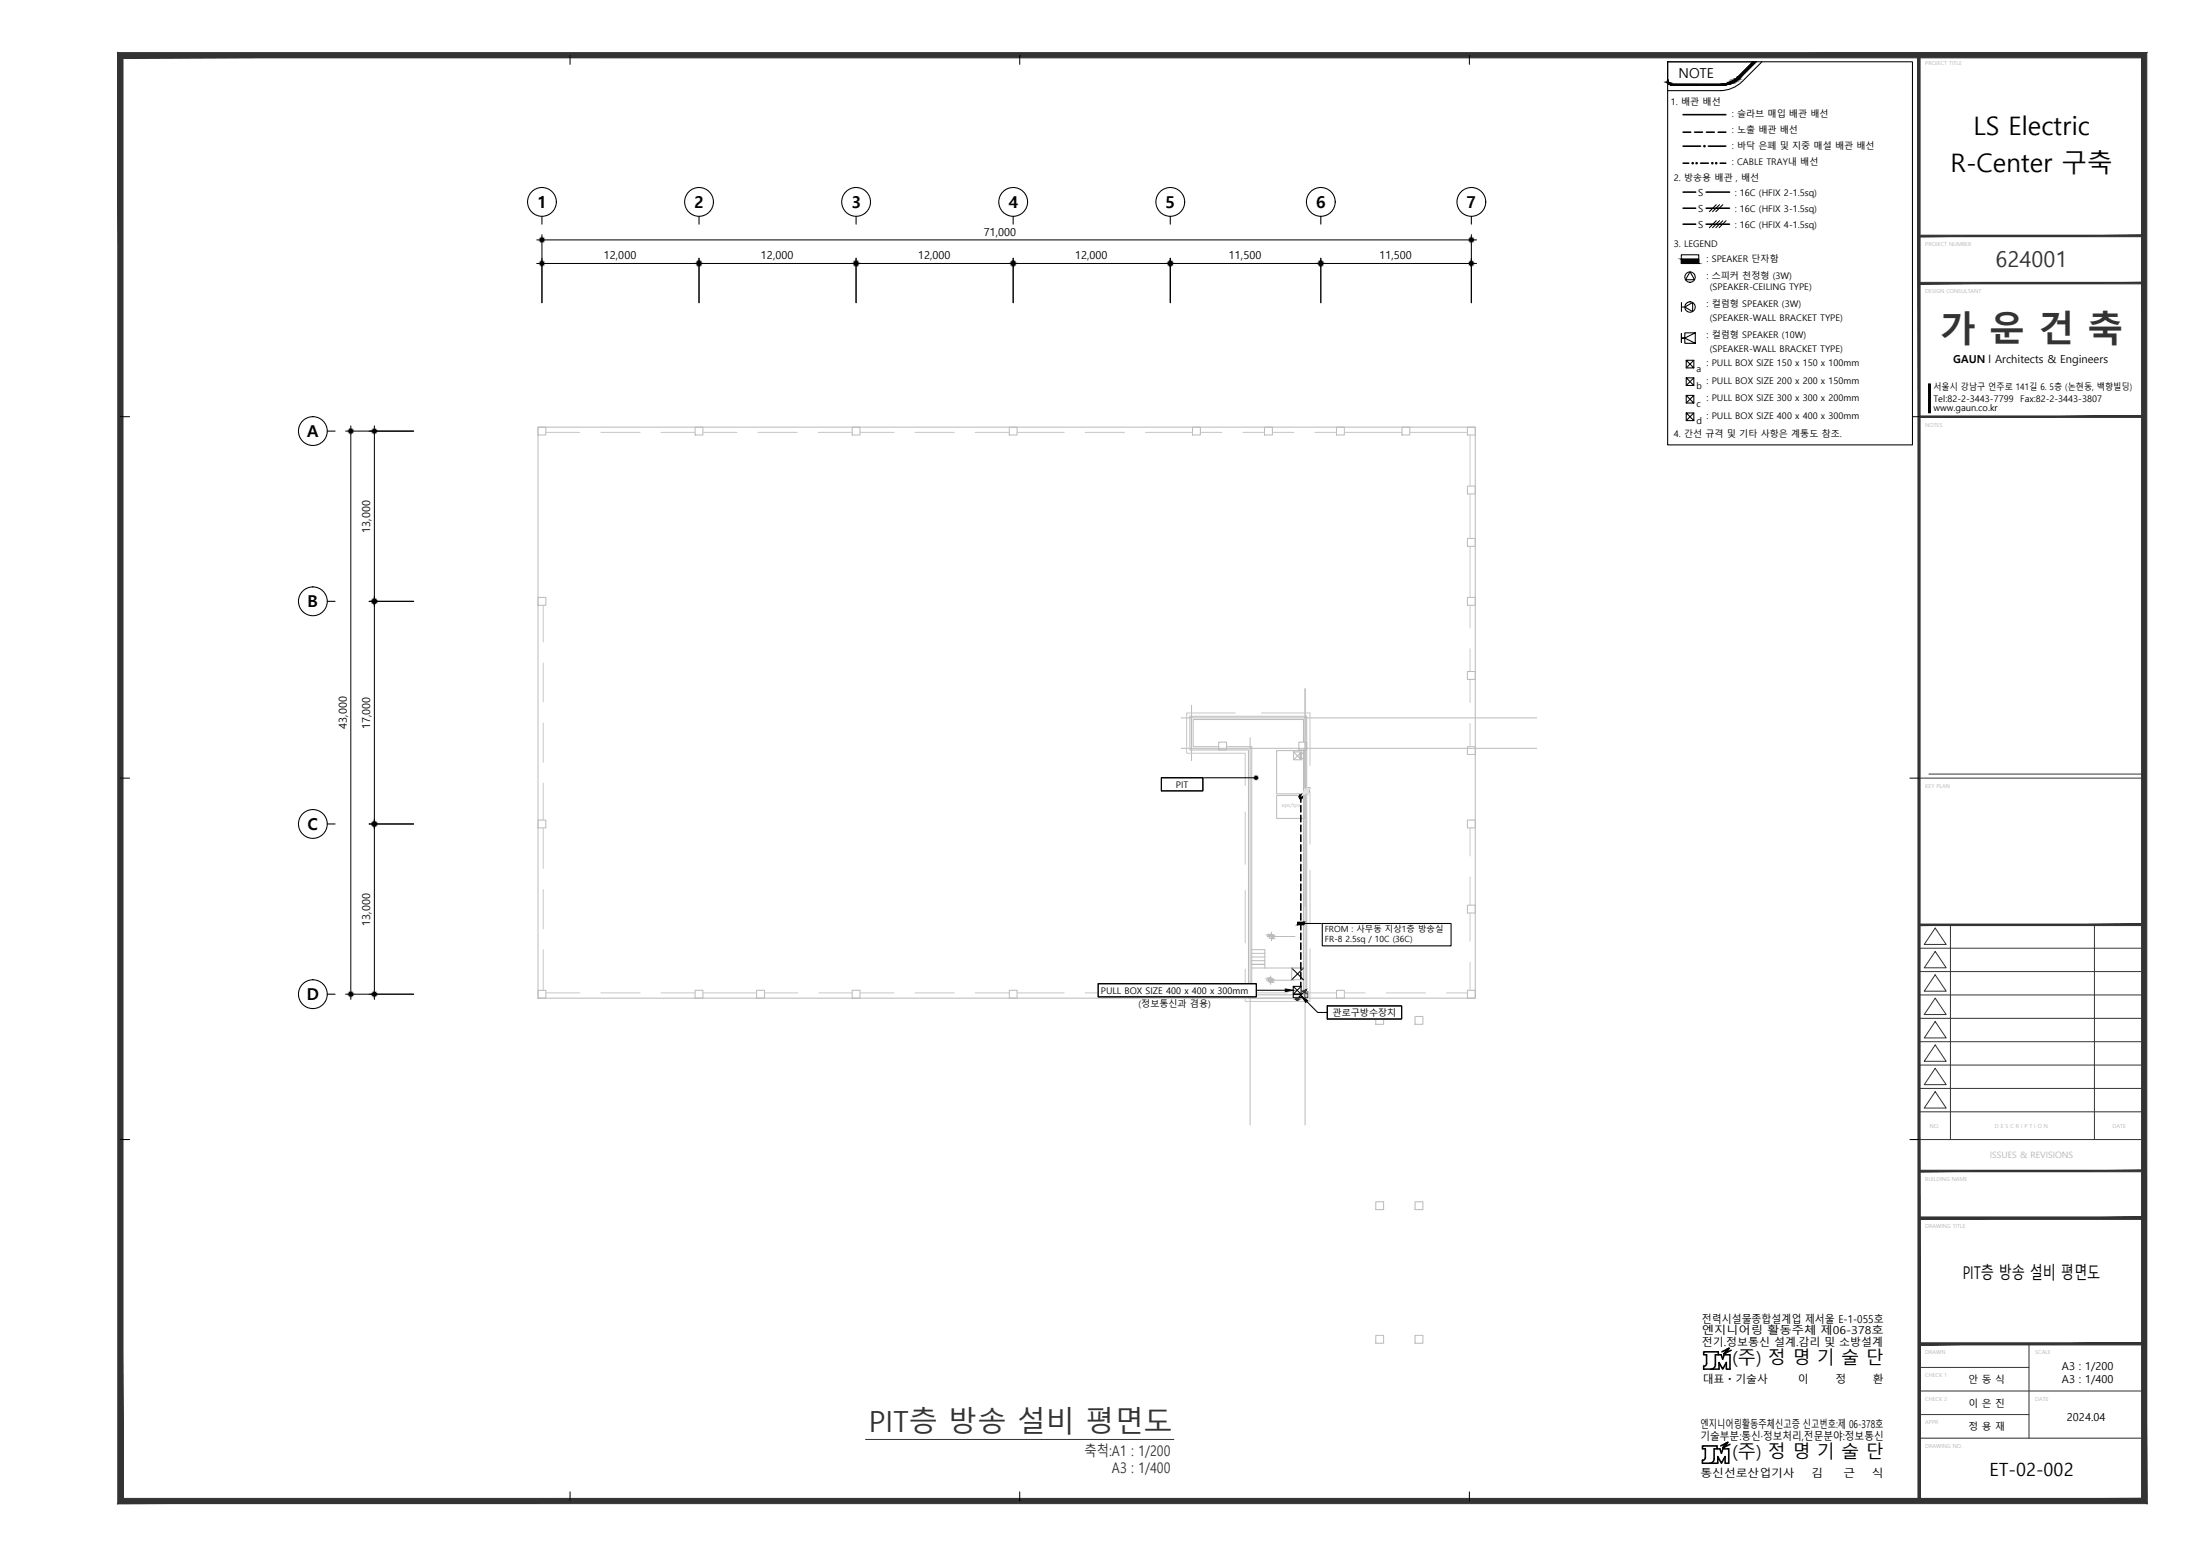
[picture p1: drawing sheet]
<svg xmlns="http://www.w3.org/2000/svg" width="420mm" height="297mm" viewBox="0 0 420 297" stroke-linecap="round" stroke-linejoin="round" font-family="sans-serif">
<g fill="none" stroke="#bababa" stroke-width=".19">
<path d="M102.7 81.5h179v109h-179zM102.7 81.5h1.5v1.5h-1.5zM132.7 81.5h1.5v1.5h-1.5zM162.7 81.5h1.5v1.5h-1.5zM192.7 81.5h1.5v1.5h-1.5zM227.7 81.5h1.5v1.5h-1.5zM241.5 81.5h1.5v1.5h-1.5zM255.2 81.5h1.5v1.5h-1.5zM267.7 81.5h1.5v1.5h-1.5zM280.2 81.5h1.5v1.5h-1.5zM280.2 92.8h1.5v1.5h-1.5zM102.7 114h1.5v1.5h-1.5z"/>
<path d="M280.2 102.8h1.5v1.5h-1.5zM280.2 114h1.5v1.5h-1.5zM225.6 137h67.9M227.2 136.7h22.4v53.8h-11.2v-47.3h-11.2zM227.6 134.7v10.5M249.2 131.5v83.3M280.2 128.2h1.5v1.5h-1.5zM102.7 156.5h1.5v1.5h-1.5zM225.6 142.9h67.9M232.7 141.7h1.5v1.5h-1.5zM234.2 142.5h4.9v47.4h9.8v-46.7M238.7 140.8v74"/>
<path d="M243.8 143.3h5.4v8.2h-5.4zM243.8 151.9h5.4v4.3h-5.4zM247.1 143.5h1.5v1.5h-1.5zM247.1 143.5l1.5 1.5M248.1 141.7h1.5v1.5h-1.5zM248.3 143.9v.8M248.3 143.9h.6M248.3 144.7h.6M248.3 144.7v.2h.6M248.6 143.5l-1.5 1.5M248.9 143.7h-.6v.2M248.9 141.7v-4.3h-21v5.1h4.8"/>
<path d="M280.2 142.5h1.5v1.5h-1.5zM280.2 156.5h1.5v1.5h-1.5zM242 178.8h5.3M242.8 178v1.6M280.2 172.8h1.5v1.5h-1.5zM102.7 189h1.5v1.5h-1.5zM132.7 189h1.5v1.5h-1.5zM144.5 189h1.5v1.5h-1.5zM162.7 189h1.5v1.5h-1.5zM192.7 189h1.5v1.5h-1.5zM227.7 189h1.5v1.5h-1.5zM239.1 181.3h2.5v3.5"/>
<path d="M239.1 184.8h9.8M239.1 184.1h2.5M239.1 182h2.5M239.1 182.7h2.5M239.1 183.4h2.5M241.9 187.1h5.3M242.7 186.3v1.6M246.7 184.8h2.2v2.2h-2.2zM255.2 189h1.5v1.5h-1.5zM262.7 194h1.5v1.5h-1.5zM270.2 194h1.5v1.5h-1.5zM280.2 189h1.5v1.5h-1.5z"/>
<path d="M262.7 229.4h1.5v1.5h-1.5zM270.2 229.4h1.5v1.5h-1.5zM262.7 254.9h1.5v1.5h-1.5zM270.2 254.9h1.5v1.5h-1.5z"/>
<circle cx="242.8" cy="178.8" r=".42"/>
<circle cx="242.7" cy="187.1" r=".42"/>
</g>
<g fill="none" stroke="#c8c8c8" stroke-width=".19">
<path d="M104.2 82.5h6.5M114.7 82.5h7.5M126.2 82.5h6.5M134.2 82.5h6.5M144.7 82.5h7.5M156.2 82.5h6.5M164.2 82.5h6.5M174.7 82.5h7.5M186.2 82.5h6.5M194.2 82.5h9M207.2 82.5h7.5M218.7 82.5h9"/>
<path d="M229.2 82.5h4.2M237.4 82.5h4.1M243 82.5h4.1M251.1 82.5h4.1M256.7 82.5h11M269.2 82.5h11M280.7 83v9.8M280.7 94.3v8.5M103.7 115.5v7M280.7 104.3v9.7M280.7 115.5v4.4M103.7 126.5v7.5"/>
<path d="M103.7 138v7.5M235.9 136.1h-9.3v7.7h11.2v6.2M240.9 136.1h9.3v10M280.7 123.9v4.3M280.7 129.7v4.4M280.7 138.1v4.4M103.7 149.5v7M103.7 158v7.8M237.8 155v10M250.2 151.1v10M280.7 158v5.4M103.7 169.8v7.5"/>
<path d="M237.8 170v10M250.2 166.1v10M280.7 167.4v5.4M280.7 174.3v5.4M103.7 181.3v7.7M104.2 189.5h6.5M114.7 189.5h7.5M126.2 189.5h6.5M134.2 189.5h10.3M146 189.5h6.4M156.4 189.5h6.3M164.2 189.5h6.5"/>
<path d="M174.7 189.5h7.5M186.2 189.5h6.5M194.2 189.5h9M207.2 189.5h7.5M218.7 189.5h9M229.2 189.5h5.3M238.5 189.5h7.5M250 189.5h5.2M250.2 181.1v10.1h-12.4v-6.2M256.7 189.5h4M264.7 189.5h7.5M276.2 189.5h4"/>
<path d="M280.7 183.7v5.3"/>
</g>
<path d="M246.7 184.8l2.2 2.2M248.9 184.8l-2.2 2.2" fill="none" stroke="#000" stroke-width=".2"/>
<g fill="#bababa" stroke="#bababa" stroke-width=".19">
<path d="M242.5 186.7h.2z"/>
<path d="M242.7 187.5h.1z"/>
<path d="M242.7 178.4h.1z"/>
<path d="M242.8 179.2h.2z"/>
<path d="M242.5 186.7l.2 .1zM242.4 186.8h.3z"/>
<path d="M242.4 186.8h.3zM242.4 186.8h.3z"/>
<path d="M242.4 186.8l.3 .1zM242.4 186.8l.3 .1z"/>
<path d="M242.3 186.9l.4 .1zM242.3 186.9l.4 .1z"/>
<path d="M242.3 187h.4zM242.3 187h.4z"/>
<path d="M242.3 187l.4 .1zM242.3 187l.4 .1z"/>
<path d="M242.7 187.1l.4 .1zM242.7 187.1l.4 .1z"/>
<path d="M242.7 187.2h.4zM242.7 187.2l.4 .1z"/>
<path d="M242.7 187.3h.4zM242.7 187.3h.3z"/>
<path d="M242.7 187.3h.3zM242.7 187.3l.3 .1z"/>
<path d="M242.7 187.4h.3zM242.7 187.4h.2z"/>
<path d="M242.7 187.4h.2zM242.7 187.4l.2 .1z"/>
<path d="M242.7 187.5h.2zM242.7 187.5h.1z"/>
<path d="M242.7 178.4h.1zM242.6 178.4h.2z"/>
<path d="M242.6 178.4l.2 .1zM242.5 178.5h.3z"/>
<path d="M242.5 178.5h.3zM242.5 178.5h.3z"/>
<path d="M242.5 178.5l.3 .1zM242.5 178.5l.3 .1z"/>
<path d="M242.4 178.6l.4 .1zM242.4 178.6l.4 .1z"/>
<path d="M242.4 178.7l.4 .1zM242.4 178.7l.4 .1z"/>
<path d="M242.8 178.8h.4zM242.8 178.8h.4z"/>
<path d="M242.8 178.8h.4zM242.8 178.8l.4 .1z"/>
<path d="M242.8 178.9h.4zM242.8 178.9l.4 .1z"/>
<path d="M242.8 179h.4zM242.8 179h.4z"/>
<path d="M242.8 179h.4zM242.8 179l.3 .1z"/>
<path d="M242.8 179.1h.3zM242.8 179.1h.2z"/>
<path d="M242.8 179.1h.2zM242.8 179.1l.2 .1z"/>
</g>
<!-- layer: TIT -->
<path d="M165.3 274.8h58.9" fill="none" stroke="#333" stroke-width=".19"/>
<!-- layer: SHT -->
<g fill="#333" stroke="#333" stroke-width=".19">
<path d="M22.5 10l1 1 386.5-1zM23.5 11l386.5-1-1 1zM410 10l-1 1 1 276zM409 11l1 276-1-1zM22.5 287h387.5l-1-1zM22.5 287l1-1h385.5zM22.5 10v277l1-1zM22.5 10l1 1v275z"/>
<path d="M366.5 232.4v.3l43-.3zM366.5 232.7l43-.3v.3z"/>
<path d="M366.5 232.3v.4l43-.4zM366.5 232.7l43-.4v.4z"/>
<path d="M366.5 256.3v.4l43-.4zM366.5 256.7l43-.4v.4z"/>
<path d="M366.3 10.5l.4 276v-276zM366.3 10.5l.4 276h-.4z"/>
<path d="M366.5 176.4v.3l43-.3zM366.5 176.7l43-.3v.3z"/>
<path d="M366.5 44.9v.3l43-.3zM366.5 45.2l43-.3v.3z"/>
<path d="M366.5 223.4v.3l43-.3zM366.5 223.7l43-.3v.3z"/>
<path d="M366.5 79.4v.3l43-.3zM366.5 79.7l43-.3v.3z"/>
<path d="M366.5 53.9v.3l43-.3zM366.5 54.2l43-.3v.3z"/>
</g>
<path d="M108.9 10.5v1.8M194.7 10.5v1.8M280.6 10.5v1.8M23 79.5h1.7M364.7 79.5h1.8M23 148.5h1.7M364.7 148.5h1.8M23 217.5h1.7M364.7 217.5h1.8M108.9 284.8v1.7M194.7 284.8v1.7M280.6 284.8v1.7" fill="none" stroke="#000" stroke-width=".19"/>
<g fill="none" stroke="#333" stroke-width=".19">
<path d="M366.5 148.5h43M368.4 147.8h41.1M366.5 176.5h43M369.6 177.2l2.1 3.1h-4.2zM372.5 176.5v41M400 176.5v41M366.5 189.9h43M366.5 194.4h43M366.5 198.9h43M366.5 185.5h43M366.5 181h43M369.6 195l2.1 3.1h-4.2z"/>
<path d="M369.6 199.5l2.1 3.1h-4.2zM369.6 190.6l2.1 3.1h-4.2zM369.6 186.1l2.1 3.1h-4.2zM369.6 181.6l2.1 3.2h-4.2zM366.5 203.3h43M366.5 207.8h43M366.5 217.5h43M366.5 212.2h43M369.6 203.9l2.1 3.2h-4.2zM369.6 208.4l2.1 3.1h-4.2zM366.5 232.5h43M387.5 256.5v18"/>
<path d="M366.5 261h21M366.5 270h21M366.5 265.5h43M366.5 274.5h43"/>
</g>
<path d="M368.3 73.3l.4 5.5v-5.5zM368.3 73.3l.4 5.5h-.4z" fill="#000" stroke="#000" stroke-width=".19"/>
<g fill="none" stroke="#000" stroke-width=".3">
<path d="M328.2 258.6v-.5h-2.8v.5h.5v1.7v.2l-.5 .3M329.6 258.3h-.2M329.6 258.2l-.3 .2M329.7 258.1l-.4 .2M329.8 258l-.4 .3M329.8 257.9l-.3 .3M329.9 257.8l-.4 .3M329.9 257.5l-.6 .9M330 257.7l-.4 .3M330.1 257.6l-.4 .3M330.1 257.5l-.4 .3M330.2 257.4l-.4 .3"/>
<path d="M330.2 257.4l-1.3 .7M330.2 257.4l-.7 .9M330.6 257.8l-1.3 .6M325.1 278.8h.1M325.4 260.8h.1M327.4 278.5v-1.9h1.1l.3 .8 .2-.8h1.2v2.7h-.7v-1.2l-.7 1.2-.7-1.2v1.2h-1.3M327.4 278.5a.84 .84 0 0 1-.9 .8h-1.4v-.5M327.6 260.5v-1.9h1.1l.3 .9 .3-.9h1.1v2.8h-.7v-1.3l-.7 1.3-.7-1.3v1.3l-1.3-.1M327.6 260.5a.84 .84 0 0 1-.8 .9h-1.4v-.6M327.9 276.6v-.6h-2.8v.6h.6v1.6l-.1 .3-.4 .3M328.6 276l1.4-.7-.7 1M329.3 276.2l-.1 .1"/>
<path d="M329.4 276.1l-.4 .3M329.5 276l-.4 .3M329.5 275.9l-.3 .3M329.6 275.8l-.4 .3M329.7 275.8l-.4 .2M329.7 275.5l-.7 .9M329.7 275.7l-.3 .2M329.8 275.6l-.4 .2M329.9 275.4l-.3 .2M329.9 275.5l-.4 .2M330 275.4l-.4 .3M330.4 275.7l-1.4 .7"/>
</g>
<!-- layer: arch -->
<g fill="none" stroke="#000" stroke-width=".19">
<path d="M102.5 45.8h179.5M102.5 50.3h179.5M103.5 44.8v13M133.5 49.3v8.5M163.5 49.3v8.5M193.5 49.3v8.5M223.5 49.3v8.5M252.2 49.3v8.5M281 44.8v13M66 82.3h13M67 81.3v109.5M71.5 81.3v109.5"/>
<path d="M70.5 114.8h8.5M70.5 157.3h8.5M66 189.8h13"/>
</g>
<!-- layer: 0 -->
<g fill="#000" stroke="#000" stroke-width=".19">
<path d="M103.2 45.8h.3zM103.2 45.9l.3-.1zM103.3 45.9l.2-.1z"/>
<path d="M103.2 50.3h.3zM103.2 50.4l.3-.1zM103.3 50.4l.2-.1z"/>
<path d="M103.3 46l.2-.2zM103.5 45.8l-.1 .2zM103.5 45.8v.3z"/>
<path d="M103.3 45.6l.2 .2zM103.3 45.7l.2 .1zM103.2 45.7l.3 .1z"/>
<path d="M103.3 50.5l.2-.2zM103.5 50.3l-.1 .3zM103.5 50.3v.3z"/>
<path d="M103.3 50.1l.2 .2zM103.3 50.2l.2 .1zM103.2 50.2l.3 .1z"/>
<path d="M103.5 45.8v.3zM103.5 45.8l.1 .2zM103.5 45.8l.2 .2z"/>
<path d="M103.4 45.5l.1 .3zM103.4 45.6l.1 .2zM103.3 45.6l.2 .2z"/>
<path d="M103.5 50.3v.3zM103.5 50.3l.1 .3zM103.5 50.3l.2 .2z"/>
<path d="M103.4 50l.1 .3zM103.4 50.1l.1 .2zM103.3 50.1l.2 .2z"/>
<path d="M103.5 45.8l.2 .1zM103.5 45.8l.2 .1zM103.5 45.8h.3z"/>
<path d="M103.6 45.6l-.1 .2zM103.6 45.5l-.1 .3zM103.5 45.5v.3z"/>
<path d="M103.5 50.3l.2 .1zM103.5 50.3l.2 .1zM103.5 50.3h.3z"/>
<path d="M103.6 50.1l-.1 .2zM103.6 50l-.1 .3zM103.5 50v.3z"/>
<path d="M103.5 45.8h.3zM103.5 45.8l.2-.1zM103.7 45.6l-.2 .2z"/>
<path d="M103.5 50.3h.3zM103.5 50.3l.2-.1zM103.7 50.1l-.2 .2z"/>
<path d="M133.2 50.3h.3zM133.2 50.4l.3-.1zM133.3 50.4l.2-.1z"/>
<path d="M133.2 50.3h.3zM133.2 50.4l.3-.1zM133.3 50.4l.2-.1z"/>
<path d="M133.3 50.5l.2-.2zM133.5 50.3l-.1 .3zM133.5 50.3v.3z"/>
<path d="M133.3 50.1l.2 .2zM133.3 50.2l.2 .1zM133.2 50.2l.3 .1z"/>
<path d="M133.3 50.1l.2 .2zM133.3 50.2l.2 .1zM133.2 50.2l.3 .1z"/>
<path d="M133.3 50.5l.2-.2zM133.5 50.3l-.1 .3zM133.5 50.3v.3z"/>
<path d="M133.5 50.3v.3zM133.5 50.3l.1 .3zM133.5 50.3l.2 .2z"/>
<path d="M133.4 50l.1 .3zM133.4 50.1l.1 .2zM133.3 50.1l.2 .2z"/>
<path d="M133.4 50l.1 .3zM133.4 50.1l.1 .2zM133.3 50.1l.2 .2z"/>
<path d="M133.5 50.3v.3zM133.5 50.3l.1 .3zM133.5 50.3l.2 .2z"/>
<path d="M133.5 50.3l.2 .1zM133.5 50.3l.2 .1zM133.5 50.3h.3z"/>
<path d="M133.6 50.1l-.1 .2zM133.6 50l-.1 .3zM133.5 50v.3z"/>
<path d="M133.6 50.1l-.1 .2zM133.6 50l-.1 .3zM133.5 50v.3z"/>
<path d="M133.5 50.3l.2 .1zM133.5 50.3l.2 .1zM133.5 50.3h.3z"/>
<path d="M133.5 50.3h.3zM133.5 50.3l.2-.1zM133.7 50.1l-.2 .2z"/>
<path d="M133.5 50.3h.3zM133.5 50.3l.2-.1zM133.7 50.1l-.2 .2z"/>
<path d="M163.2 50.3h.3zM163.2 50.4l.3-.1zM163.3 50.4l.2-.1z"/>
<path d="M163.2 50.3h.3zM163.2 50.4l.3-.1zM163.3 50.4l.2-.1z"/>
<path d="M163.5 50.3l-.2 .2zM163.5 50.3l-.1 .3zM163.5 50.3v.3z"/>
<path d="M163.3 50.1l.2 .2zM163.3 50.2l.2 .1zM163.2 50.2l.3 .1z"/>
<path d="M163.3 50.1l.2 .2zM163.3 50.2l.2 .1zM163.2 50.2l.3 .1z"/>
<path d="M163.5 50.3l-.2 .2zM163.5 50.3l-.1 .3zM163.5 50.3v.3z"/>
<path d="M163.5 50.3v.3zM163.5 50.3l.1 .3zM163.5 50.3l.2 .2z"/>
<path d="M163.4 50l.1 .3zM163.4 50.1l.1 .2zM163.3 50.1l.2 .2z"/>
<path d="M163.4 50l.1 .3zM163.4 50.1l.1 .2zM163.3 50.1l.2 .2z"/>
<path d="M163.5 50.3v.3zM163.5 50.3l.1 .3zM163.5 50.3l.2 .2z"/>
<path d="M163.5 50.3l.2 .2zM163.5 50.3l.2 .1zM163.5 50.3h.3z"/>
<path d="M163.6 50.1l-.1 .2zM163.6 50l-.1 .3zM163.5 50v.3z"/>
<path d="M163.6 50.1l-.1 .2zM163.6 50l-.1 .3zM163.5 50v.3z"/>
<path d="M163.5 50.3l.2 .2zM163.5 50.3l.2 .1zM163.5 50.3h.3z"/>
<path d="M163.5 50.3h.3zM163.5 50.3l.2-.1zM163.5 50.3l.2-.2z"/>
<path d="M163.5 50.3h.3zM163.5 50.3l.2-.1zM163.5 50.3l.2-.2z"/>
<path d="M193.2 50.3h.3zM193.2 50.4l.3-.1zM193.3 50.4l.2-.1z"/>
<path d="M193.2 50.3h.3zM193.2 50.4l.3-.1zM193.3 50.4l.2-.1z"/>
<path d="M193.5 50.3l-.2 .2zM193.5 50.3l-.1 .3zM193.5 50.3v.3z"/>
<path d="M193.3 50.1l.2 .2zM193.3 50.2l.2 .1zM193.2 50.2l.3 .1z"/>
<path d="M193.3 50.1l.2 .2zM193.3 50.2l.2 .1zM193.2 50.2l.3 .1z"/>
<path d="M193.5 50.3l-.2 .2zM193.5 50.3l-.1 .3zM193.5 50.3v.3z"/>
<path d="M193.5 50.3v.3zM193.5 50.3l.1 .3zM193.5 50.3l.2 .2z"/>
<path d="M193.4 50l.1 .3zM193.4 50.1l.1 .2zM193.3 50.1l.2 .2z"/>
<path d="M193.4 50l.1 .3zM193.4 50.1l.1 .2zM193.3 50.1l.2 .2z"/>
<path d="M193.5 50.3v.3zM193.5 50.3l.1 .3zM193.5 50.3l.2 .2z"/>
<path d="M193.5 50.3l.2 .2zM193.5 50.3l.3 .1zM193.5 50.3h.3z"/>
<path d="M193.6 50.1l-.1 .2zM193.6 50l-.1 .3zM193.5 50v.3z"/>
<path d="M193.6 50.1l-.1 .2zM193.6 50l-.1 .3zM193.5 50v.3z"/>
<path d="M193.5 50.3l.2 .2zM193.5 50.3l.3 .1zM193.5 50.3h.3z"/>
<path d="M193.5 50.3h.3zM193.5 50.3l.3-.1zM193.5 50.3l.2-.2z"/>
<path d="M193.5 50.3h.3zM193.5 50.3l.3-.1zM193.5 50.3l.2-.2z"/>
<path d="M223.2 50.3h.3zM223.2 50.4l.3-.1zM223.3 50.4l.2-.1z"/>
<path d="M223.2 50.3h.3zM223.2 50.4l.3-.1zM223.3 50.4l.2-.1z"/>
<path d="M223.3 50.5l.2-.2zM223.5 50.3l-.1 .3zM223.5 50.3v.3z"/>
<path d="M223.3 50.1l.2 .2zM223.3 50.2l.2 .1zM223.2 50.2l.3 .1z"/>
<path d="M223.3 50.1l.2 .2zM223.3 50.2l.2 .1zM223.2 50.2l.3 .1z"/>
<path d="M223.3 50.5l.2-.2zM223.5 50.3l-.1 .3zM223.5 50.3v.3z"/>
<path d="M223.5 50.3v.3zM223.5 50.3l.1 .3zM223.5 50.3l.2 .2z"/>
<path d="M223.4 50l.1 .3zM223.4 50.1l.1 .2zM223.3 50.1l.2 .2z"/>
<path d="M223.4 50l.1 .3zM223.4 50.1l.1 .2zM223.3 50.1l.2 .2z"/>
<path d="M223.5 50.3v.3zM223.5 50.3l.1 .3zM223.5 50.3l.2 .2z"/>
<path d="M223.5 50.3l.2 .1zM223.5 50.3l.2 .1zM223.5 50.3h.3z"/>
<path d="M223.6 50.1l-.1 .2zM223.6 50l-.1 .3zM223.5 50v.3z"/>
<path d="M223.6 50.1l-.1 .2zM223.6 50l-.1 .3zM223.5 50v.3z"/>
<path d="M223.5 50.3l.2 .1zM223.5 50.3l.2 .1zM223.5 50.3h.3z"/>
<path d="M223.5 50.3h.3zM223.5 50.3l.2-.1zM223.5 50.3l.2-.1z"/>
<path d="M223.5 50.3h.3zM223.5 50.3l.2-.1zM223.5 50.3l.2-.1z"/>
<path d="M252 50.3h.2zM252 50.4l.2-.1zM252 50.4l.2-.1z"/>
<path d="M252 50.3h.2zM252 50.4l.2-.1zM252 50.4l.2-.1z"/>
<path d="M252 50.5l.2-.2zM252.2 50.3v.3zM252.2 50.3v.3z"/>
<path d="M252 50.1l.2 .2zM252 50.2l.2 .1zM252 50.2l.2 .1z"/>
<path d="M252 50.1l.2 .2zM252 50.2l.2 .1zM252 50.2l.2 .1z"/>
<path d="M252 50.5l.2-.2zM252.2 50.3v.3zM252.2 50.3v.3z"/>
<path d="M252.2 50.3v.3zM252.2 50.3l.1 .3zM252.2 50.3l.2 .2z"/>
<path d="M252.2 50v.3zM252.1 50.1l.1 .2zM252 50.1l.2 .2z"/>
<path d="M252.2 50v.3zM252.1 50.1l.1 .2zM252 50.1l.2 .2z"/>
<path d="M252.2 50.3v.3zM252.2 50.3l.1 .3zM252.2 50.3l.2 .2z"/>
<path d="M252.2 50.3l.3 .1zM252.2 50.3l.3 .1zM252.2 50.3h.3z"/>
<path d="M252.4 50.1l-.2 .2zM252.3 50l-.1 .3zM252.2 50v.3z"/>
<path d="M252.4 50.1l-.2 .2zM252.3 50l-.1 .3zM252.2 50v.3z"/>
<path d="M252.2 50.3l.3 .1zM252.2 50.3l.3 .1zM252.2 50.3h.3z"/>
<path d="M252.2 50.3h.3zM252.2 50.3l.3-.1zM252.2 50.3l.3-.1z"/>
<path d="M252.2 50.3h.3zM252.2 50.3l.3-.1zM252.2 50.3l.3-.1z"/>
<path d="M280.7 45.8h.3zM280.7 45.9l.3-.1zM280.8 45.9l.2-.1z"/>
<path d="M280.7 50.3h.3zM280.7 50.4l.3-.1zM280.8 50.4l.2-.1z"/>
<path d="M280.8 45.6l.2 .2zM280.8 45.7l.2 .1zM280.7 45.7l.3 .1z"/>
<path d="M280.8 46l.2-.2zM281 45.8l-.1 .2zM281 45.8v.3z"/>
<path d="M280.8 50.1l.2 .2zM280.8 50.2l.2 .1zM280.7 50.2l.3 .1z"/>
<path d="M280.8 50.5l.2-.2zM281 50.3l-.1 .3zM281 50.3v.3z"/>
<path d="M280.9 45.5l.1 .3zM280.9 45.6l.1 .2zM280.8 45.6l.2 .2z"/>
<path d="M281 45.8v.3zM281 45.8l.1 .3zM281 45.8l.2 .2z"/>
<path d="M280.9 50l.1 .3zM280.9 50.1l.1 .2zM280.8 50.1l.2 .2z"/>
<path d="M281 50.3v.3zM281 50.3l.1 .3zM281 50.3l.2 .2z"/>
<path d="M281.1 45.6l-.1 .2zM281.1 45.5l-.1 .3zM281 45.5v.3z"/>
<path d="M281 45.8l.2 .1zM281 45.8l.2 .1zM281 45.8h.3z"/>
<path d="M281.1 50.1l-.1 .2zM281.1 50l-.1 .3zM281 50v.3z"/>
<path d="M281 50.3l.2 .1zM281 50.3l.2 .1zM281 50.3h.3z"/>
<path d="M281 45.8h.3zM281 45.8l.2-.1zM281.2 45.6l-.2 .2z"/>
<path d="M281 50.3h.3zM281 50.3l.2-.1zM281 50.3l.2-.1z"/>
<path d="M66.7 82.3h.3zM66.7 82.4l.3-.1zM66.8 82.4l.2-.1z"/>
<path d="M66.8 82.1l.2 .2zM66.8 82.2l.2 .1zM66.7 82.2l.3 .1z"/>
<path d="M66.8 82.5l.2-.2zM67 82.3l-.1 .2zM67 82.3v.3z"/>
<path d="M66.9 82l.1 .3zM66.9 82.1l.1 .2zM66.8 82.1l.2 .2z"/>
<path d="M67 82.3v.3zM67 82.3l.1 .3zM67 82.3l.1 .2z"/>
<path d="M67 82.3l.2 .1zM67 82.3l.2 .1zM67 82.3h.3z"/>
<path d="M67.1 82.1l-.1 .2zM67.1 82l-.1 .3zM67 82v.3z"/>
<path d="M67 82.3h.3zM67 82.3l.2-.1zM67.2 82.1l-.2 .2z"/>
<path d="M71.2 82.3h.3zM71.2 82.4l.3-.1zM71.3 82.4l.2-.1z"/>
<path d="M71.3 82.1l.2 .2zM71.3 82.2l.2 .1zM71.2 82.2l.3 .1z"/>
<path d="M71.3 82.5l.2-.2zM71.5 82.3l-.1 .2zM71.5 82.3v.3z"/>
<path d="M71.4 82l.1 .3zM71.4 82.1l.1 .2zM71.3 82.1l.2 .2z"/>
<path d="M71.5 82.3v.3zM71.5 82.3l.1 .2zM71.5 82.3l.1 .2z"/>
<path d="M71.5 82.3l.2 .2zM71.5 82.3l.3 .1zM71.5 82.3l.3 .1z"/>
<path d="M71.6 82.1l-.1 .2zM71.6 82l-.1 .3zM71.5 82v.3z"/>
<path d="M71.5 82.3l.3-.1zM71.5 82.3l.3-.1zM71.5 82.3l.2-.2z"/>
<path d="M71.2 114.8h.3zM71.2 114.9l.3-.1zM71.3 114.9l.2-.1z"/>
<path d="M71.2 114.8h.3zM71.2 114.9l.3-.1zM71.3 114.9l.2-.1z"/>
<path d="M71.3 114.6l.2 .2zM71.3 114.7l.2 .1zM71.2 114.7l.3 .1z"/>
<path d="M71.5 114.8l-.2 .2zM71.5 114.8l-.1 .2zM71.5 114.8v.3z"/>
<path d="M71.3 114.6l.2 .2zM71.3 114.7l.2 .1zM71.2 114.7l.3 .1z"/>
<path d="M71.5 114.8l-.2 .2zM71.5 114.8l-.1 .2zM71.5 114.8v.3z"/>
<path d="M71.5 114.8v.3zM71.5 114.8l.1 .2zM71.5 114.8l.2 .2z"/>
<path d="M71.4 114.5l.1 .3zM71.4 114.6l.1 .2zM71.3 114.6l.2 .2z"/>
<path d="M71.4 114.5l.1 .3zM71.4 114.6l.1 .2zM71.3 114.6l.2 .2z"/>
<path d="M71.5 114.8v.3zM71.5 114.8l.1 .2zM71.5 114.8l.2 .2z"/>
<path d="M71.5 114.8l.2 .2zM71.5 114.8l.3 .1zM71.5 114.8l.3 .1z"/>
<path d="M71.6 114.6l-.1 .2zM71.6 114.5l-.1 .3zM71.5 114.5v.3z"/>
<path d="M71.5 114.8l.2 .2zM71.5 114.8l.3 .1zM71.5 114.8l.3 .1z"/>
<path d="M71.6 114.6l-.1 .2zM71.6 114.5l-.1 .3zM71.5 114.5v.3z"/>
<path d="M71.5 114.8l.3-.1zM71.5 114.8l.3-.1zM71.5 114.8l.2-.2z"/>
<path d="M71.5 114.8l.3-.1zM71.5 114.8l.3-.1zM71.5 114.8l.2-.2z"/>
<path d="M71.2 157.3h.3zM71.2 157.4l.3-.1zM71.3 157.4l.2-.1z"/>
<path d="M71.2 157.3h.3zM71.2 157.4l.3-.1zM71.3 157.4l.2-.1z"/>
<path d="M71.3 157.1l.2 .2zM71.3 157.2l.2 .1zM71.2 157.2l.3 .1z"/>
<path d="M71.3 157.5l.2-.2zM71.5 157.3l-.1 .2zM71.5 157.3v.3z"/>
<path d="M71.3 157.1l.2 .2zM71.3 157.2l.2 .1zM71.2 157.2l.3 .1z"/>
<path d="M71.3 157.5l.2-.2zM71.5 157.3l-.1 .2zM71.5 157.3v.3z"/>
<path d="M71.5 157.3v.3zM71.5 157.3l.1 .2zM71.5 157.3l.1 .2z"/>
<path d="M71.4 157l.1 .3zM71.4 157l.1 .3zM71.3 157.1l.2 .2z"/>
<path d="M71.4 157l.1 .3zM71.4 157l.1 .3zM71.3 157.1l.2 .2z"/>
<path d="M71.5 157.3v.3zM71.5 157.3l.1 .2zM71.5 157.3l.1 .2z"/>
<path d="M71.5 157.3l.2 .2zM71.5 157.3l.3 .1zM71.5 157.3l.3 .1z"/>
<path d="M71.6 157l-.1 .3zM71.6 157l-.1 .3zM71.5 157v.3z"/>
<path d="M71.5 157.3l.2 .2zM71.5 157.3l.3 .1zM71.5 157.3l.3 .1z"/>
<path d="M71.6 157l-.1 .3zM71.6 157l-.1 .3zM71.5 157v.3z"/>
<path d="M71.5 157.3l.3-.1zM71.5 157.3l.3-.1zM71.5 157.3l.2-.2z"/>
<path d="M71.5 157.3l.3-.1zM71.5 157.3l.3-.1zM71.5 157.3l.2-.2z"/>
<path d="M239.7 148.4l.2 .1zM239.7 148.5h.2zM239.7 148.5h.2z"/>
<path d="M239.7 148.6l.2-.1zM239.9 148.5l-.1 .1zM239.9 148.5v.2z"/>
<path d="M239.8 148.3l.1 .2zM239.8 148.3l.1 .2zM239.7 148.4l.2 .1z"/>
<path d="M239.9 148.5v.2zM239.9 148.5l.1 .1zM239.9 148.5l.1 .1z"/>
<path d="M239.9 148.3v.2zM239.9 148.3v.2zM239.8 148.3l.1 .2z"/>
<path d="M239.9 148.5l.1 .1zM239.9 148.5h.2z"/>
<path d="M239.9 148.5h.2zM239.9 148.5l.2-.1zM240 148.3l-.1 .2z"/>
<path d="M66.7 189.8h.3zM66.7 189.9l.3-.1zM66.8 189.9l.2-.1z"/>
<path d="M66.8 189.6l.2 .2zM66.8 189.7l.2 .1zM66.7 189.7l.3 .1z"/>
<path d="M66.8 190l.2-.2zM67 189.8l-.1 .2zM67 189.8v.3z"/>
<path d="M67 189.8v.3zM67 189.8l.1 .3zM67 189.8l.2 .2z"/>
<path d="M66.9 189.5l.1 .3zM66.9 189.5l.1 .3zM66.8 189.6l.2 .2z"/>
<path d="M67 189.8l.2 .1zM67 189.8l.2 .1zM67 189.8h.3z"/>
<path d="M67.1 189.5l-.1 .3zM67.1 189.5l-.1 .3zM67 189.5v.3z"/>
<path d="M67 189.8h.3zM67 189.8l.3-.1zM67 189.8l.2-.1z"/>
<path d="M71.2 189.8h.3zM71.2 189.9l.3-.1zM71.3 189.9l.2-.1z"/>
<path d="M71.3 189.6l.2 .2zM71.3 189.7l.2 .1zM71.2 189.7l.3 .1z"/>
<path d="M71.5 189.8l-.2 .2zM71.5 189.8l-.1 .2zM71.5 189.8v.3z"/>
<path d="M71.5 189.8v.3zM71.5 189.8l.1 .2zM71.5 189.8l.2 .2z"/>
<path d="M71.4 189.5l.1 .3zM71.4 189.5l.1 .3zM71.3 189.6l.2 .2z"/>
<path d="M71.5 189.8l.2 .2zM71.5 189.8l.3 .1zM71.5 189.8l.3 .1z"/>
<path d="M71.6 189.5l-.1 .3zM71.6 189.5l-.1 .3zM71.5 189.5v.3z"/>
<path d="M71.5 189.8l.3-.1zM71.5 189.8l.3-.1zM71.5 189.8l.2-.2z"/>
</g>
<!-- layer: SYM-BUB -->
<g fill="none" stroke="#000" stroke-width=".2">
<path d="M103.5 41.3v1.5M133.5 41.3v1.5M163.5 41.3v1.5M193.5 41.3v1.5M223.5 41.3v1.5M252.2 41.3v1.5M281 41.3v1.5M62.5 82.3h1.5M62.5 114.8h1.5M62.5 157.3h1.5M62.5 189.8h1.5"/>
<circle cx="103.5" cy="38.5" r="2.75"/>
<circle cx="133.5" cy="38.5" r="2.75"/>
<circle cx="163.5" cy="38.5" r="2.75"/>
<circle cx="193.5" cy="38.5" r="2.75"/>
<circle cx="223.5" cy="38.5" r="2.75"/>
<circle cx="252.3" cy="38.5" r="2.75"/>
<circle cx="281" cy="38.5" r="2.75"/>
<circle cx="59.8" cy="82.3" r="2.75"/>
<circle cx="59.8" cy="114.8" r="2.75"/>
<circle cx="59.8" cy="157.3" r="2.75"/>
<circle cx="59.8" cy="189.8" r="2.75"/>
</g>
<!-- layer: T-TRAY -->
<g fill="none" stroke="#000" stroke-width=".2">
<path d="M249 150.7l1.2-.3-.4 1.1-.1-.1-1.1 .5 .6-1z"/>
<circle cx="248.4" cy="152.1" r=".3"/>
</g>
<g fill="#000" stroke="#000" stroke-width=".19">
<path d="M248.1 152v.2zM248.1 152.1v.1z"/>
<path d="M248.2 152v.2zM248.1 152l.1 .2z"/>
<path d="M248.2 151.9v.4zM248.2 152v.3z"/>
<path d="M248.2 151.9v.4zM248.2 151.9v.4z"/>
<path d="M248.2 151.9l.1 .5zM248.2 151.9l.1 .5z"/>
<path d="M248.3 151.9v.5zM248.3 151.9v.5z"/>
<path d="M248.3 151.8l.1 .6zM248.3 151.8l.1 .6z"/>
<path d="M248.4 151.8v.6zM248.4 151.8v.6z"/>
<path d="M248.4 151.8l.1 .6zM248.4 151.8v.6z"/>
<path d="M248.5 151.8v.6zM248.5 151.8v.6z"/>
<path d="M248.5 151.8l.1 .6zM248.5 151.8v.6z"/>
<path d="M248.6 151.9v.4zM248.6 151.9v.5z"/>
<path d="M248.6 151.9l.1 .4zM248.6 151.9v.4z"/>
<path d="M248.7 151.9v.3zM248.7 151.9v.4z"/>
<path d="M248.7 152v.2zM248.7 152v.2z"/>
<path d="M248.7 152v.1zM248.7 152v.2z"/>
</g>
<g fill="#e3e3e3" stroke="#e3e3e3" stroke-width=".19">
<path d="M249.8 150.5l.4-.1-.4 1.1z"/>
<path d="M249 150.7l.2-.1v.3z"/>
<path d="M249.2 150.9v.7l-.2-.4z"/>
<path d="M249.7 150.5h.1v1zM249.7 150.5v.9l.1 .1z"/>
<path d="M249.2 150.6l.5-.1v.9zM249.2 150.6v1l.5-.2z"/>
<path d="M249 151.2l.2 .4-.2 .1zM249 151.2l-.4 .7 .4-.2z"/>
</g>
<!-- layer: SYM -->
<path d="M318.5 11.8v73.1M322.4 53.8l.4 .1M322.8 57.6l-.4 .1M209.7 187.8h30.2M252.5 180.6v-4.3l24.6 4.3M253.5 192h14.2" fill="none" stroke="#fff" stroke-width=".19"/>
<g fill="#fff" stroke="#fff" stroke-width=".19">
<path d="M252.5 176.3l24.6 4.3h-24.6z"/>
<path d="M252.5 176.3h24.6v4.3z"/>
<path d="M209.7 187.8v2.5h30.2zM209.7 187.8h30.2v2.5z"/>
<path d="M318.5 11.8h46.7v73.1zM318.5 11.8v73.1h46.7z"/>
<path d="M322.8 51.9l.7 .3zM322.4 52l.4-.1 .7 .3zM322.4 52l1.3 .5-.2-.3zM322.1 52.2l.3-.2 1.3 .5zM322.1 52.2l1.7 .7-.1-.4zM322.1 52.2l1.7 .7-2-.4zM321.8 52.5l1.9 .8 .1-.4zM321.8 52.5l1.9 .8-1.9-.4zM321.8 52.9l1.7 .7 .2-.3zM321.8 52.9l1.7 .7-1.7-.3zM321.8 53.3l1.3 .5 .4-.2zM321.8 53.3l1.3 .5-1-.2zM322.1 53.6l.7 .3 .3-.1zM322.1 53.6l.7 .3z"/>
<path d="M322.8 59.6l.7-.3zM322.4 59.5l.4 .1 .7-.3zM322.4 59.5l1.3-.5-.2 .3zM322.1 59.3l.3 .2 1.3-.5zM322.1 59.3l1.7-.7-.1 .4zM321.8 59l.3 .3 1.7-.7zM321.8 59l1.9-.8 .1 .4zM321.8 58.6v.4l1.9-.8zM321.8 58.6l1.7-.7 .2 .3zM321.8 58.2v.4l1.7-.7zM321.8 58.2l1.3-.5 .4 .2zM322.1 57.9l-.3 .3 1.3-.5zM322.1 57.9l.7-.3 .3 .1zM322.1 57.9l.7-.3z"/>
<path d="M253.5 192v2.5h14.2zM253.5 192h14.2v2.5z"/>
</g>
<g fill="none" stroke="#000" stroke-width=".2">
<path d="M318.5 11.8h46.7v73.1h-46.7zM331.9 14.7a4.9 4.9 0 0 1-3.4 1.4h-9a1 1 0 0 1-1-1M331.9 14.7l2.9-2.9h-16.3v3.3M331.9 14.7l2.9-2.9h.6l-3.2 3.2-.9 .6-1.1 .5-1.1 .2h-9.6a1.16 1.16 0 0 1-1-.6v-.6M336.5 11.8l-3.8 3.7a6.1 6.1 0 0 1-4.2 1.8h-10M327.8 39.1l-1.3 1.3M328.4 39.1l-1.3 1.3M329 39.1l-1.3 1.3M321.1 48.6h3.3v1.7h-3.3zM321.1 49.5h3.3M321.1 57.8v1.7M321.1 58.6h.7"/>
<path d="M321.8 58.6l1.5-.9v1.8zM322.8 51.9l.8 1.5h-1.7zM327.8 42.1l-1.3 1.4M328.4 42.1l-1.3 1.4M329 42.1l-1.3 1.4M329.6 42.1l-1.3 1.4M321.1 64.5h.7M321.1 63.7v1.7M322 68.8h1.5v1.4h-1.5v-1.4l1.5 1.4M322 72.1h1.5v1.5h-1.5v-1.5l1.5 1.5M322 75.5h1.5v1.4h-1.5v-1.4l1.5 1.4M322 78.8h1.5v1.5h-1.5v-1.5l1.5 1.5"/>
<path d="M323.5 68.8l-1.5 1.4M323.5 72.1l-1.5 1.5M323.5 75.5l-1.5 1.4M323.5 78.8l-1.5 1.5M323.8 63.5h-2v2h2l-2-1 2-1v2M252.5 176.3h24.6v4.3h-24.6zM209.7 187.8h30.2v2.5h-30.2zM239.9 189h5.6M247 188.3v1.5h1.5v-1.5h-1.5l1.5 1.5M248.5 188.3l-1.5 1.5M248.9 189.2l.6-.3-.3 .6zM249.5 188.9l-1.6 1.6"/>
<path d="M249.6 191.2l2.1 2.1h1.8M253.5 192h14.2v2.5h-14.2z"/>
<circle cx="322.8" cy="52.9" r="1"/>
<circle cx="322.8" cy="58.6" r="1"/>
<circle cx="247.7" cy="190.7" r=".25"/>
</g>
<g fill="#000" stroke="#000" stroke-width=".19">
<path d="M319.5 16.3h9zM328.5 16.1h1.6zM245.5 188.8l1.5 .2-1.5 .3zM248.5 190.1l1.2 .9-.3 .4z"/>
<path d="M318.5 15.3v.1zM318.5 15.3v.1z"/>
<path d="M318.5 15.4l.1 .1zM318.5 15.4l.1 .1z"/>
<path d="M318.5 15.5l.1 .2zM318.5 15.5l.1 .2h-.1z"/>
<path d="M318.5 15.7h.2zM318.5 15.7h.2z"/>
<path d="M318.5 15.7l.2 .1zM318.5 15.7l.2 .1z"/>
<path d="M318.5 15.8h.3zM318.5 15.8h.3z"/>
<path d="M318.6 15.8l.2 .1zM318.6 15.8l.2 .1z"/>
<path d="M318.6 15.9h.3zM318.6 15.9h.3z"/>
<path d="M318.7 15.9l.2 .1zM318.7 15.9l.2 .1z"/>
<path d="M318.7 16h.4zM318.7 16h.4z"/>
<path d="M318.8 16h.3zM318.8 16h.3z"/>
<path d="M318.8 16l.4 .1zM318.8 16l.4 .1z"/>
<path d="M318.8 16.1h.5zM318.8 16.1h.5z"/>
<path d="M318.9 16.1h.6zM318.9 16.1h.6z"/>
<path d="M328.5 16.3h.4zM328.5 16.3h.4zM328.5 16.3h.4z"/>
<path d="M319.3 16.3h9.8zM319.3 16.3h9.6z"/>
<path d="M319.3 16.3h9.9zM319.3 16.3h9.8z"/>
<path d="M319.2 16.2h10.2zM319.2 16.2l10 .1z"/>
<path d="M319.1 16.2h10.4zM319.1 16.2h10.3z"/>
<path d="M319 16.2h10.7zM319 16.2h10.5z"/>
<path d="M319 16.2h10.8zM319 16.2h10.7z"/>
<path d="M318.9 16.1h11.1zM318.9 16.1l10.9 .1z"/>
<path d="M318.9 16.1h11.2zM318.9 16.1h11.1z"/>
<path d="M328.8 16.1h1.3zM328.5 16.1h1.6zM319.5 16.1h10.6z"/>
<path d="M328.9 16.1h1.3zM328.8 16.1h1.3z"/>
<path d="M329.1 16.1h1.1zM328.9 16.1h1.3z"/>
<path d="M329.4 16h1zM329.1 16.1h1.1z"/>
<path d="M329.5 16h1zM329.4 16h1z"/>
<path d="M329.7 15.9h.9zM329.5 16h1z"/>
<path d="M330 15.9h.8zM329.7 15.9h.9z"/>
<path d="M330 15.9h.8zM330 15.9h.8z"/>
<path d="M330.3 15.7l.5 .2 .3-.2zM330 15.9l.3-.2 .5 .2z"/>
<path d="M330.4 15.7h.7zM330.3 15.7h.8z"/>
<path d="M330.6 15.6l.5 .1 .2-.1zM330.4 15.7l.2-.1 .5 .1z"/>
<path d="M330.7 15.6h.7zM330.6 15.6h.7z"/>
<path d="M330.9 15.5l.5 .1 .2-.1zM330.7 15.6l.2-.1 .5 .1z"/>
<path d="M331 15.4h.7zM330.9 15.5h.7z"/>
<path d="M331.2 15.3l.5 .1 .1-.1zM331 15.4l.2-.1 .5 .1z"/>
<path d="M331.3 15.2h.6zM331.2 15.3h.6z"/>
<path d="M331.4 15.1h.6zM331.3 15.2h.6z"/>
<path d="M331.6 15l.4 .1 .2-.1zM331.4 15.1l.2-.1 .4 .1z"/>
<path d="M331.7 14.9h.6zM331.6 15h.6z"/>
<path d="M331.9 14.7l.4 .2 .2-.2zM331.7 14.9l.2-.2 .4 .2z"/>
<path d="M334.8 11.8l-2.3 2.9 2.9-2.9zM334.8 11.8l-2.3 2.9h-.6z"/>
<path d="M321.1 49.5l3.3 .8v-.8zM321.1 49.5l3.3 .8h-3.3z"/>
</g>
<!-- layer: S4 -->
<path d="M321.4 31.2h1.1M324.8 31.2h1.5M328.5 31.2h1.1" fill="none" stroke="#000" stroke-width=".3"/>
<g fill="#000" stroke="#000" stroke-width=".19">
<circle cx="323.3" cy="31.2" r=".15"/>
<circle cx="324" cy="31.2" r=".15"/>
<circle cx="327" cy="31.2" r=".15"/>
<circle cx="327.8" cy="31.2" r=".15"/>
</g>
<!-- layer: S3 -->
<path d="M321.4 27.9h3.4M326.3 27.9h3.3" fill="none" stroke="#000" stroke-width=".3"/>
<circle cx="325.5" cy="27.9" r=".15" fill="#000" stroke="#000" stroke-width=".19"/>
<!-- layer: S2 -->
<g fill="none" stroke="#000" stroke-width=".3">
<path d="M321.4 25.2h1.5M323.6 25.2h1.5M325.9 25.2h1.5M328.1 25.2h1.5M248.4 152.4v.7M248.4 153.8v1.2M248.4 155.6v1.3M248.4 157.5v1.3M248.4 159.4v1.2M248.4 161.3v1.2M248.4 163.1v1.3M248.4 165v1.3"/>
<path d="M248.4 166.9v1.2M248.4 168.8v1.2M248.4 170.6v1.3M248.4 172.5v1.3M248.4 174.4v1.2M248.4 176.3v1.2M248.4 178.1v1.3M248.4 180v1.3M248.4 181.9v1.2M248.4 183.8v1.2M248.4 185.6v1.3M248.4 187.5v.8"/>
</g>
<!-- layer: S -->
<path d="M321.4 21.9h8.2M321.4 36.7h2.4M321.4 39.7h2.4M325.8 36.7h4.5M325.8 39.7h4.5M321.4 42.8h2.4M325.8 42.8h4.5" fill="none" stroke="#000" stroke-width=".3"/>
<!-- layer: 3131$0$SYM -->
<path d="M247.8 176v.5l1.3-.5zM247.8 176.5l1.3-.5v.5z" fill="#000" stroke="#000" stroke-width=".19"/>
<path d="M249.1 176.3h3.4" fill="none" stroke="#000" stroke-width=".2"/>
<path d="M247 189.8h1.5v.6h-1.5z" fill="none" stroke="#000" stroke-width=".2"/>
<!-- layer: 0 -->
<path d="M229.7 148.5h10" fill="none" stroke="#000" stroke-width=".2"/>
<!-- layer: elec-box -->
<path d="M221.8 148.5h7.9" fill="none" stroke="#fff" stroke-width=".19"/>
<path d="M221.8 148.5v2.5h7.9zM221.8 148.5h7.9v2.5z" fill="#fff" stroke="#fff" stroke-width=".19"/>
<path d="M221.8 148.5h7.9v2.5h-7.9z" fill="none" stroke="#000" stroke-width=".2"/>
<!-- layer: SYM -->
<g fill="#333" stroke="#333" stroke-width=".19">
<path d="M247.7 190.4h.1z"/>
<path d="M247.7 190.9h.1z"/>
<path d="M248.9 189.2l.6-.3-.2 .3z"/>
<path d="M248.9 189.2h.4l-.1 .2z"/>
<path d="M247.7 190.4h.1zM247.6 190.4h.2z"/>
<path d="M247.6 190.4l.3 .1zM247.6 190.5h.3z"/>
<path d="M247.6 190.5h.3zM247.5 190.5h.4z"/>
<path d="M247.5 190.5h.4zM247.5 190.5h.4z"/>
<path d="M247.5 190.5l.5 .1zM247.5 190.5l.5 .1z"/>
<path d="M247.5 190.6h.5zM247.5 190.6h.5z"/>
<path d="M247.5 190.6l.5 .1zM247.5 190.6l.5 .1z"/>
<path d="M247.5 190.7h.5zM247.5 190.7h.5z"/>
<path d="M247.5 190.7h.5zM247.5 190.7l.5 .1z"/>
<path d="M247.5 190.8h.5zM247.5 190.8h.4z"/>
<path d="M247.5 190.8h.4zM247.5 190.8h.4z"/>
<path d="M247.5 190.8h.4zM247.5 190.8l.4 .1z"/>
<path d="M247.6 190.9h.3zM247.6 190.9h.2z"/>
<path d="M247.6 190.9h.2zM247.6 190.9h.2z"/>
<path d="M248.9 189.2l.3 .2zM249 189.4h.2v.1z"/>
</g>
<text font-size="7" fill="#333" x="370.4" y="65.3">가 운 건 축</text>
<text font-size="5.6" fill="#333" x="165.9" y="273.3">PIT층 방송 설비 평면도</text>
<g font-size="4.9">
<text x="376.9" y="25.9">LS Electric</text>
<text x="372.5" y="32.9">R-Center 구축</text>
</g>
<text font-size="4.2" fill="#333" x="381.1" y="51">624001</text>
<g font-size="3.5">
<text x="330.9" y="260.4">(주) 정 명 기 술 단</text>
<text x="330.9" y="278.4">(주) 정 명 기 술 단</text>
<text x="380" y="281.8">ET-02-002</text>
</g>
<text font-size="3.4" x="374.9" y="244.2">PIT층 방송 설비 평면도</text>
<g font-size="3.1">
<text x="102.6" y="39.7">1</text>
<text x="132.6" y="39.7">2</text>
<text x="162.6" y="39.7">3</text>
<text x="192.6" y="39.7">4</text>
<text x="222.6" y="39.7">5</text>
<text x="251.3" y="39.7">6</text>
<text x="280.1" y="39.7">7</text>
<text x="58.6" y="83.4">A</text>
<text x="58.7" y="115.9">B</text>
<text x="58.7" y="158.4">C</text>
<text x="58.6" y="190.9">D</text>
</g>
<g font-size="2.8" fill="#333">
<text x="207.1" y="277.9">축척:A1 : 1/200</text>
<text x="212.4" y="281.2">A3 : 1/400</text>
</g>
<text font-size="2.6" x="320.6" y="14.9">NOTE</text>
<g font-size="2.1">
<text x="187.9" y="45">71,000</text>
<text x="115.3" y="49.5">12,000</text>
<text x="145.3" y="49.5">12,000</text>
<text x="175.3" y="49.5">12,000</text>
<text x="205.3" y="49.5">12,000</text>
<text x="234.7" y="49.5">11,500</text>
<text x="263.5" y="49.5">11,500</text>
<text x="373" y="69.3">GAUN l Architects &amp; Engineers</text>
<text x="70.7" y="101.7" transform="rotate(-90 70.7 101.7)">13,000</text>
<text x="66.2" y="139.1" transform="rotate(-90 66.2 139.1)">43,000</text>
<text x="70.7" y="139.2" transform="rotate(-90 70.7 139.2)">17,000</text>
<text x="70.7" y="176.7" transform="rotate(-90 70.7 176.7)">13,000</text>
<text x="325" y="252.5">전력시설물종합설계업 제서울 E-1-055호</text>
<text x="325" y="254.7">엔지니어링 활동주체 제06-378호</text>
<text x="325" y="256.9">전기.정보통신 설계.감리 및 소방설계</text>
<text x="325.2" y="264">대표ㆍ기술사</text>
<text x="343.3" y="264">이</text>
<text x="350.5" y="264">정</text>
<text x="357.7" y="264">환</text>
<text x="393.8" y="261.6">A3 : 1/200</text>
<text x="393.8" y="264.1">A3 : 1/400</text>
<text x="324.8" y="272.7">엔지니어링활동주체신고증 신고번호:제 06-378호</text>
<text x="324.8" y="274.9">기술부분:통신·정보처리,전문분야:정보통신</text>
<text x="394.7" y="271.3">2024.04</text>
<text x="324.8" y="281.9">통신선로산업기사</text>
<text x="345.9" y="281.9">김</text>
<text x="352.1" y="281.9">근</text>
<text x="357.5" y="281.9">식</text>
</g>
<g font-size="1.9">
<text x="324.3" y="37.3">S</text>
<text x="324.3" y="40.4">S</text>
<text x="324.3" y="43.5">S</text>
<text x="375.9" y="264.1">안 동 식</text>
<text x="375.9" y="268.5">이 은 진</text>
<text x="375.9" y="273.1">정 용 재</text>
</g>
<g font-size="1.7">
<text x="319.1" y="20.1">1. 배관 배선</text>
<text x="330.8" y="22.4">: 슬라브 매입 배관 배선</text>
<text x="330.8" y="25.5">: 노출 배관 배선</text>
<text x="330.8" y="28.4">: 바닥 은폐 및 지중 매설 배관 배선</text>
<text x="319.7" y="34.6">2. 방송용 배관 , 배선</text>
<text x="330.8" y="31.5">: CABLE TRAY내 배선</text>
<text x="331.3" y="37.4">: 16C (HFIX 2-1.5sq)</text>
<text x="331.3" y="40.4">: 16C (HFIX 3-1.5sq)</text>
<text x="319.7" y="47.2">3. LEGEND</text>
<text x="331.3" y="43.5">: 16C (HFIX 4-1.5sq)</text>
<text x="325.9" y="53.3">: 스피커 천정형 (3W)</text>
<text x="325.9" y="49.9">: SPEAKER 단자함</text>
<text x="325.9" y="58.6">: 컬럼형 SPEAKER (3W)</text>
<text x="326.5" y="55.4">(SPEAKER-CEILING TYPE)</text>
<text x="325.9" y="64.5">: 컬럼형 SPEAKER (10W)</text>
<text x="326.5" y="61.3">(SPEAKER-WALL BRACKET TYPE)</text>
<text x="324" y="71">a</text>
<text x="325.9" y="69.9">: PULL BOX SIZE 150 x 150 x 100mm</text>
<text x="326.5" y="67.2">(SPEAKER-WALL BRACKET TYPE)</text>
<text x="324" y="74.3">b</text>
<text x="324" y="77.7">c</text>
<text x="325.9" y="73.3">: PULL BOX SIZE 200 x 200 x 150mm</text>
<text x="325.9" y="76.6">: PULL BOX SIZE 300 x 300 x 200mm</text>
<text x="369.2" y="74.5">서울시 강남구 언주로 141길 6. 5층 (논현동, 백향빌딩)</text>
<text x="369.2" y="76.8">Tel:82-2-3443-7799</text>
<text x="385.8" y="76.8">Fax:82-2-3443-3807</text>
<text x="319.7" y="83.3">4. 간선 규격 및 기타 사항은 계통도 참조.</text>
<text x="324" y="81">d</text>
<text x="325.9" y="80">: PULL BOX SIZE 400 x 400 x 300mm</text>
<text x="369.2" y="78.5">www.gaun.co.kr</text>
<text x="224.6" y="150.4">PIT</text>
<text x="210.2" y="189.7">PULL BOX SIZE 400 x 400 x 300mm</text>
<text x="249.1" y="190.4">d</text>
<text x="217.4" y="192.1">(정보통신과 겸용)</text>
<text x="254.5" y="193.9">관로구방수장치</text>
</g>
<text font-size="1.7" fill="#b3b3b3" x="380" y="221.1">ISSUES &amp; REVISIONS</text>
<g font-size="1.6">
<text x="253" y="178">FROM : 사무동 지상1층 방송실</text>
<text x="253" y="179.9">FR-8 2.5sq / 10C (36C)</text>
</g>
<g font-size="1" fill="#b3b3b3">
<text x="367.7" y="12.4">PROJECT TITLE</text>
<text x="367.7" y="46.9">PROJECT NUMBER</text>
<text x="367.7" y="55.9">DESIGN CONSULTANT</text>
<text x="367.7" y="81.4">NOTES</text>
<text x="367.7" y="150.4">KEY PLAN</text>
<text x="368.6" y="215.3">NO.</text>
<text x="381" y="215.3">D E S C R I P T I O N</text>
<text x="403.5" y="215.3">DATE</text>
<text x="367.7" y="225.4">BUILDING NAME</text>
<text x="367.7" y="234.4">DRAWING TITLE</text>
<text x="367.7" y="258.4">DRAWN</text>
<text x="367.7" y="262.9">CHECK 1</text>
<text x="388.7" y="258.4">SCALE</text>
<text x="367.7" y="267.4">CHECK 2</text>
<text x="388.7" y="267.4">DATE</text>
<text x="367.7" y="271.9">APPR</text>
<text x="367.7" y="276.4">DRAWING NO.</text>
</g>
<text font-size="1" fill="#bababa" x="244.8" y="154.1">eps/tps</text>
</svg>
